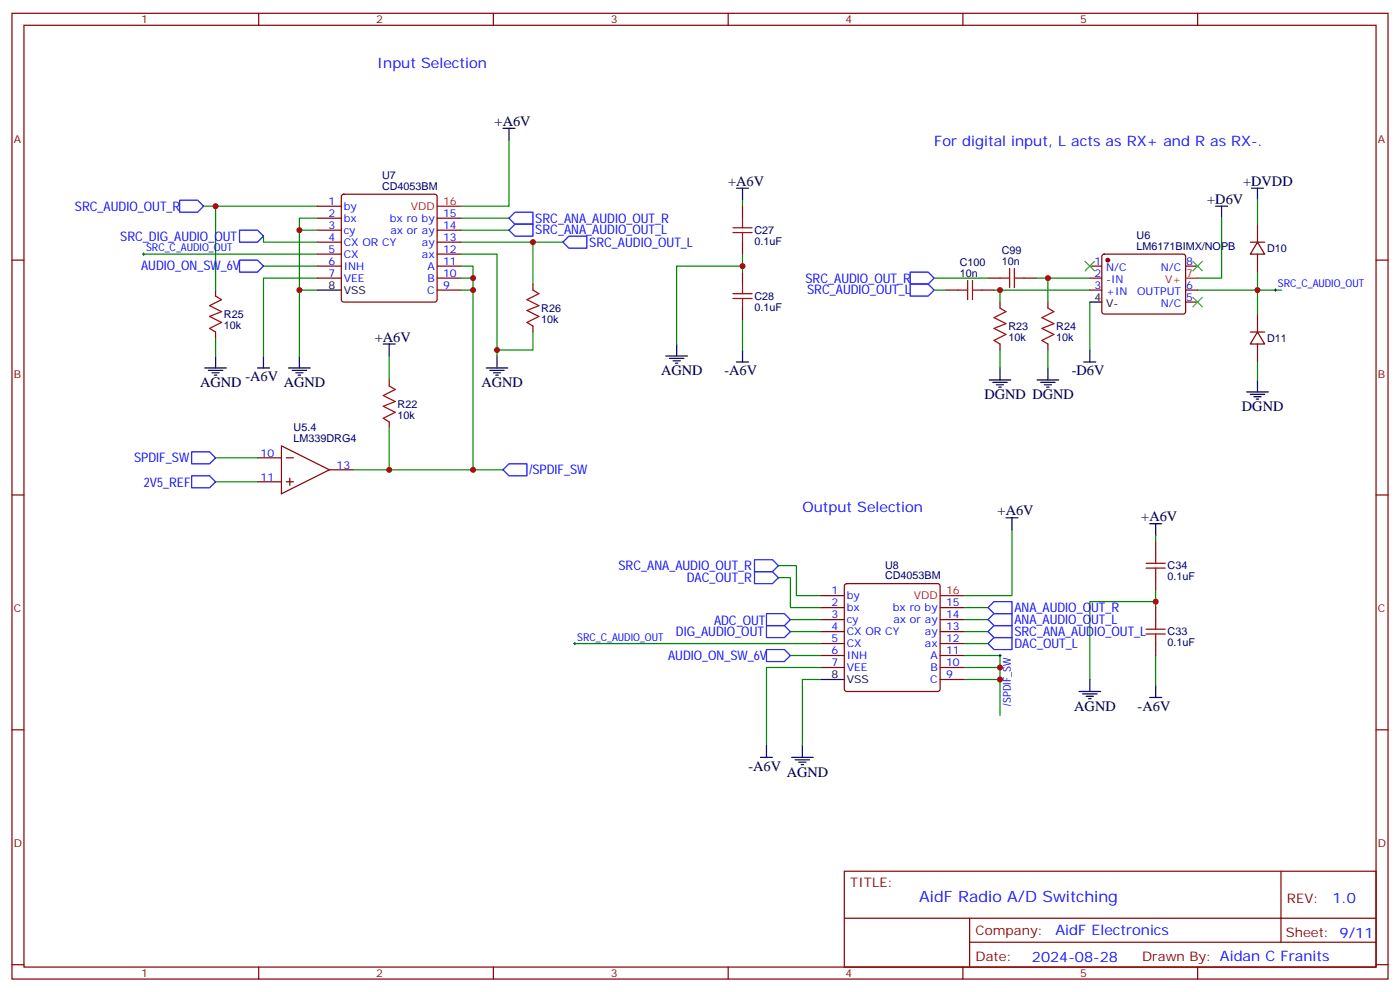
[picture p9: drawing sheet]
<svg xmlns="http://www.w3.org/2000/svg" width="412mm" height="292mm" viewBox="0 0 412 292" stroke-linecap="round" stroke-linejoin="round" font-family="sans-serif">
<g fill="none" stroke="#870000" stroke-width=".35">
<path d="M3.5 3.9h405.4v284.4h-405.4zM7.1 7.4h398.2v277.3h-398.2zM76.2 3.9v3.5M145.3 3.9v3.5M214.5 3.9v3.5M283.6 3.9v3.5M352.8 3.9v3.5M100.8 57.4l.4-.2h26.9l.5 .2 .2 .5v30.3l-.3 .5-.4 .2h-26.9l-.5-.2-.2-.5v-30.3zM3.5 76.6h3.6M93.5 64.2h7M93.5 67.8h7M93.5 71.3h7"/>
<path d="M93.5 74.8h7M93.5 78.4h7M93.5 60.7h7M128.8 64.2h7M128.8 67.8h7M128.8 71.3h7M128.8 74.8h7M128.8 78.4h7M218.7 60.7v3.5M218.7 71.3v3.5M321 78.4h3.6M324.8 75l.5-.2h23.2l.5 .2 .2 .5v16.5l-.7 .5-23.5-.1-.4-.6v-16.3z"/>
<path d="M349.2 78.4h3.6M368.3 71.3h4.2M370.4 71.3l2.1 3.5h-4.2zM370.4 66v5.3M370.4 74.8v5.3M405.3 76.6h3.6M63.5 85.4v1.8M63.5 97.8v1.7M93.5 81.9h7M128.8 81.9h7M128.8 85.4h7M157 83.6v1.8"/>
<path d="M157 96v1.8M218.7 80.1v3.5M218.7 90.7v3.5M278.7 85.4h3.5M289.3 85.4h3.5M291 81.9h3.6M294.6 88.9v1.8M301.6 81.9h3.6M308.7 88.9v1.8M321 81.9h3.6M321 85.4h3.6M349.2 85.4h3.6"/>
<path d="M349.2 88.9h3.6M368.3 97.8h4.2M370.4 97.8l2.1 3.5h-4.2zM370.4 92.5v5.3M114.7 111.9v1.7M294.6 101.3v1.7M308.7 101.3v1.7M370.4 101.3v5.3M75.8 134.8h7.1M82.9 131.3l14.1 7-14.1 7.1zM84.3 134.8h2.1M97 138.3h7.1"/>
<path d="M114.7 124.2v1.8M3.5 145.7h3.6M75.8 141.9h7.1M84.3 141.9h2.1M85.4 140.8v2.1M340.4 159.5v3.5M405.3 145.7h3.6M241.7 178.9h7M241.7 175.4h7M248.9 172l.5-.2h26.8l.5 .2 .2 .5v30.4l-.2 .5-.5 .2h-26.8l-.5-.2-.2-.5v-30.4zM276.9 178.9h7.1M340.4 170.1v3.5"/>
<path d="M340.4 178.9v3.5M241.7 182.4h7M241.7 185.9h7M241.7 189.5h7M241.7 193h7M241.7 196.5h7M276.9 182.4h7.1M276.9 185.9h7.1M276.9 189.5h7.1M276.9 193h7.1M276.9 196.5h7.1M340.4 189.5v3.5"/>
<path d="M3.5 214.9h3.6M276.9 200.1h7.1M405.3 214.9h3.6M248.7 256.5h156.6v28.2h-156.6zM377.3 256.5v20.9M248.7 270.4h156.5M285.6 277.4h119.6M285.6 270.4v14.1M3.5 284h3.6M76.2 284.7v3.6M145.3 284.7v3.6M214.5 284.7v3.6"/>
<path d="M283.6 284.7v3.6M352.8 284.7v3.6M405.3 284h3.6"/>
</g>
<g fill="none" stroke="#000" stroke-width=".35">
<path d="M148.2 37.8h3.5M149.9 37.8v3.5M217 55.4h3.5M218.7 55.4v3.5M368.7 55.4h3.5M370.4 55.4v3.5M358.1 60.7h3.5M359.8 60.7v3.5M93.5 85.4h7M321 88.9h3.6M60.3 108.3h6.4M61.4 109h4.2"/>
<path d="M62.4 109.7h2.2M63.1 110.5h.8M63.5 104.8v3.5M75.8 108.3h3.6M77.6 104.8v3.5M85 108.3h6.4M86.1 109h4.2M87.1 109.7h2.2M87.8 110.5h.7M88.2 104.8v3.5M112.9 101.3h3.5M114.7 101.3v3.5"/>
<path d="M143.2 108.3h6.4M144.3 109h4.2M145.3 109.7h2.2M146 110.5h.8M146.4 104.8v3.5M196.1 104.8h6.4M197.2 105.5h4.2M198.3 106.2h2.1M199 106.9h.7M199.3 101.3v3.5M217 106.6h3.5M218.7 103v3.6"/>
<path d="M291.4 111.9h6.3M292.5 112.6h4.2M293.5 113.3h2.1M294.2 114h.7M294.6 108.3v3.6M305.5 111.9h6.4M306.6 112.6h4.2M307.6 113.3h2.1M308.3 114h.7M308.7 108.3v3.6M319.3 106.6h3.5M321 103v3.6"/>
<path d="M367.2 115.4h6.4M368.3 116.1h4.2M369.4 116.8h2.1M370.1 117.5h.7M370.4 111.9v3.5M296.3 152.4h3.6M298.1 152.4v3.6M338.7 154.2h3.5M340.4 154.2v3.5M225.8 219.5v3.5M236.4 219.5v3.5M241.7 200.1h7"/>
<path d="M317.9 203.6h6.3M318.9 204.3h4.2M320 205h2.1M320.7 205.7h.7M321 200.1v3.5M338.7 205.4h3.5M340.4 201.8v3.6M224 223h3.5M233.2 223h6.3M234.2 223.7h4.3M235.3 224.4h2.1M236 225.1h.7"/>
</g>
<g fill="none" stroke="#008700" stroke-width=".35">
<path d="M149.9 41.3v19.4h-14.1M218.7 58.9v1.8M370.4 58.9v7.1M42.3 74.8h51.2M60 60.7h33.5M63.5 60.7v24.7M77.6 69.5v1.8h15.9M77.6 78.4h15.9M88.2 67.8h5.3M93.5 64.2h-5.3v21.2M135.8 74.8h10.6v30M135.8 78.4h3.5v59.9h-24.6"/>
<path d="M135.8 67.8h14.1M135.8 64.2h14.1M135.8 71.3h30M157 71.3v12.3M218.7 78.4h-19.4v22.9M218.7 74.8v5.3M359.8 64.2v17.7h-7M63.5 99.5v5.3M93.5 81.9h-15.9v22.9M93.5 85.4h-5.3v19.4M135.8 81.9h3.5M135.8 85.4h3.5"/>
<path d="M157 97.8v5.2h-10.6M218.7 94.2v8.8M275.2 81.9h15.8M275.2 85.4h3.5M292.8 85.4h28.2M294.6 85.4v3.5M305.2 81.9h15.8M308.7 81.9v7M321 88.9v14.1M352.8 85.4h24.7M370.4 80.1v12.4M114.7 104.8v7.1"/>
<path d="M294.6 103v5.3M308.7 103v5.3M370.4 106.6v5.3M63.5 134.8h12.3M114.7 126v12.3h-10.6M139.3 138.3h8.9M63.5 141.9h12.3M298.1 156v19.4h-14.1M340.4 157.7v1.8M229.3 170.1h3.5v8.8h8.9M229.3 166.5h5.3v8.9h7.1M284 178.9h7"/>
<path d="M340.4 177.1h-19.4v23M340.4 173.6v5.3M169.3 189.5h72.4M232.8 182.4h8.9M232.8 185.9h8.9M232.8 193h8.9M241.7 196.5h-15.9v23M284 193h10.6v17.6M284 196.5h10.6M284 182.4h7M284 189.5h7M284 185.9h7"/>
<path d="M340.4 193v8.8M241.7 200.1h-5.3v19.4M284 200.1h10.6"/>
</g>
<g fill="none" stroke="#a10000" stroke-width=".35">
<path d="M215.9 67.1h5.6M215.9 68.5h5.6M218.7 64.2v2.9M218.7 68.5v2.8M297.4 79.1v5.6M298.8 79.1v5.6M63.5 87.2l1.8 1-3.6 1.8 3.6 1.8-3.6 1.4 3.6 1.7-3.6 1.8 1.8 1.1M157 85.4l1.7 1.1-3.5 1.7 3.5 1.8-3.5 1.4 3.5 1.8-3.5 1.7 1.8 1.1M215.9 86.5h5.6M215.9 87.9h5.6M218.7 83.6v2.9M218.7 87.9v2.8"/>
<path d="M282.2 85.4h2.8M285 82.6v5.6M286.5 82.6v5.6M286.5 85.4h2.8M294.6 90.7l1.7 1.1-3.5 1.7 3.5 1.8-3.5 1.4 3.5 1.8-3.5 1.7 1.8 1.1M294.6 81.9h2.8M298.8 81.9h2.8M308.7 90.7l1.7 1.1-3.5 1.7 3.5 1.8-3.5 1.4 3.5 1.8-3.5 1.7 1.8 1.1M114.7 113.6l1.7 1.1-3.5 1.8 3.5 1.7-3.5 1.4 3.5 1.8-3.5 1.8 1.8 1M337.6 165.8h5.7M337.6 167.3h5.7M340.4 163v2.8"/>
<path d="M340.4 167.3v2.8M337.6 185.2h5.7M337.6 186.7h5.7M340.4 182.4v2.8M340.4 186.7v2.8"/>
</g>
<g fill="none" stroke="#00f" stroke-width=".35">
<path d="M52.9 58.9h5.3l1.8 1.8-1.8 1.8h-5.3zM70.6 67.8h5.2l1.8 1.7-1.8 1.8h-5.2zM70.6 76.6h5.2l1.8 1.8-1.8 1.7h-5.2zM149.9 67.8l1.8-1.8h5.3v3.5h-5.3zM151.7 62.5h5.3v3.5h-5.3l-1.8-1.8zM165.8 71.3l1.8-1.8h5.3v3.6h-5.3zM268.1 80.1h5.3l1.8 1.8-1.8 1.7h-5.3zM268.1 83.6h5.3l1.8 1.8-1.8 1.8h-5.3zM56.4 133h5.3l1.8 1.8-1.8 1.8h-5.3zM149.9 136.6h5.3v3.5h-5.3l-1.7-1.8zM56.4 140.1h5.3l1.8 1.8-1.8 1.7h-5.3zM222.2 168.3h5.3l1.8 1.8-1.8 1.7h-5.3z"/>
<path d="M222.2 164.8h5.3l1.8 1.7-1.8 1.8h-5.3zM291 178.9l1.8-1.8h5.3v3.6h-5.3zM225.8 180.7h5.3l1.7 1.7-1.7 1.8h-5.3zM225.8 184.2h5.3l1.7 1.7-1.7 1.8h-5.3zM225.8 191.2h5.3l1.7 1.8-1.7 1.8h-5.3zM291 189.5l1.8-1.8h5.3v3.5h-5.3zM291 185.9l1.8-1.7h5.3v3.5h-5.3zM291 182.4l1.8-1.7h5.3v3.5h-5.3z"/>
</g>
<path d="M128.8 60.7h7M349.2 81.9h3.6M276.9 175.4h7.1" fill="none" stroke="#f00" stroke-width=".35"/>
<path d="M42 74.8h.7M42.3 74.5v.7M375.4 85.4h.7M375.7 85.1v.7M169 189.5h.7M169.3 189.1v.7M294.2 193h.7M294.6 192.7v.7" fill="none" stroke="#000" stroke-width=".29"/>
<circle cx="326.3" cy="76.6" r=".53" fill="#870000" stroke="#870000" stroke-width=".35"/>
<path d="M319.6 76.9l2.8 2.9M322.4 76.9l-2.8 2.9M351.4 76.9l2.8 2.9M354.2 76.9l-2.8 2.9M351.4 87.5l2.8 2.8M354.2 87.5l-2.8 2.8" fill="none" stroke="#3c3" stroke-width=".35"/>
<g fill="#c00">
<circle cx="218.7" cy="78.4" r=".88"/>
<circle cx="88.2" cy="67.8" r=".88"/>
<circle cx="114.7" cy="138.3" r=".88"/>
<circle cx="139.3" cy="81.9" r=".88"/>
<circle cx="139.3" cy="85.4" r=".88"/>
<circle cx="63.5" cy="60.7" r=".88"/>
<circle cx="157" cy="71.3" r=".88"/>
<circle cx="146.4" cy="103" r=".88"/>
<circle cx="340.4" cy="177.1" r=".88"/>
<circle cx="294.6" cy="196.5" r=".88"/>
<circle cx="294.6" cy="200.1" r=".88"/>
<circle cx="139.3" cy="138.3" r=".88"/>
<circle cx="88.2" cy="85.4" r=".88"/>
<circle cx="294.6" cy="85.4" r=".88"/>
<circle cx="308.7" cy="81.9" r=".88"/>
<circle cx="370.4" cy="85.4" r=".88"/>
</g>
<text font-size="4.6" fill="#00f" x="270.8" y="265.5">AidF Radio A/D Switching</text>
<g font-size="4.2" fill="#00f">
<text x="111.1" y="20.1">Input Selection</text>
<text x="275.2" y="43.1">For digital input, L acts as RX+ and R as RX-.</text>
<text x="236.4" y="150.7">Output Selection</text>
<text x="392.5" y="265.8">1.0</text>
<text x="310.9" y="275.3">AidF Electronics</text>
<text x="304" y="283.1">2024-08-28</text>
</g>
<g font-size="4.2">
<text x="145.7" y="37.1">+A6V</text>
<text x="214.5" y="54.7">+A6V</text>
<text x="366.2" y="54.7">+DVDD</text>
<text x="355.6" y="60">+D6V</text>
<text x="110.4" y="100.6">+A6V</text>
<text x="58.9" y="114">AGND</text>
<text x="72.3" y="112.3">-A6V</text>
<text x="83.6" y="114">AGND</text>
<text x="141.8" y="114">AGND</text>
<text x="194.7" y="110.5">AGND</text>
<text x="213.4" y="110.5">-A6V</text>
<text x="315.7" y="110.5">-D6V</text>
<text x="290" y="117.5">DGND DGND</text>
<text x="365.8" y="121">DGND</text>
<text x="293.9" y="151.7">+A6V</text>
<text x="336.2" y="153.5">+A6V</text>
<text x="316.4" y="209.2">AGND</text>
<text x="335.1" y="209.3">-A6V</text>
<text x="220.5" y="226.9">-A6V</text>
<text x="231.8" y="228.6">AGND</text>
</g>
<g font-size="3.9" fill="#00f">
<text x="22.1" y="62.1">SRC_AUDIO_OUT_R</text>
<text x="157.7" y="65.6">SRC_ANA_AUDIO_OUT_R</text>
<text x="35.4" y="70.9">SRC_DIG_AUDIO_OUT</text>
<text x="157.7" y="69">SRC_ANA_AUDIO_OUT_L</text>
<text x="173.6" y="72.6">SRC_AUDIO_OUT_L</text>
<text x="41.6" y="79.6">AUDIO_ON_SW_6V</text>
<text x="237.2" y="83.3">SRC_AUDIO_OUT_R</text>
<text x="237.7" y="86.7">SRC_AUDIO_OUT_L</text>
<text x="39.5" y="136.1">SPDIF_SW</text>
<text x="42.4" y="143.4">2V5_REF</text>
<text x="155.9" y="139.6">/SPDIF_SW</text>
<text x="182.2" y="167.9">SRC_ANA_AUDIO_OUT_R</text>
<text x="202.3" y="171.4">DAC_OUT_R</text>
<text x="210.3" y="183.9">ADC_OUT</text>
<text x="298.8" y="183.7">ANA_AUDIO_OUT_L</text>
<text x="298.8" y="180.2">ANA_AUDIO_OUT_R</text>
<text x="199.1" y="187.3">DIG_AUDIO_OUT</text>
<text x="298.8" y="187.1">SRC_ANA_AUDIO_OUT_L</text>
<text x="298.8" y="190.8">DAC_OUT_L</text>
<text x="196.8" y="194.3">AUDIO_ON_SW_6V</text>
</g>
<g font-size="3.9" fill="#800">
<text x="250.5" y="261.1">TITLE:</text>
<text x="379.1" y="265.8">REV:</text>
<text x="287.4" y="275.3">Company:</text>
<text x="378.7" y="275.9">Sheet: 9/11</text>
<text x="287.4" y="283">Date:</text>
<text x="336.4" y="283.1">Drawn By: Aidan C Franits</text>
</g>
<g font-size="3.2" fill="#800">
<text x="41.6" y="6.9">1</text>
<text x="110.8" y="6.9">2</text>
<text x="179.9" y="6.9">3</text>
<text x="249.1" y="6.9">4</text>
<text x="318.2" y="6.9">5</text>
<text x="4.1" y="42">A</text>
<text x="405.9" y="42">A</text>
<text x="4.1" y="111.2">B</text>
<text x="405.9" y="111.2">B</text>
<text x="4.1" y="180.3">C</text>
<text x="405.9" y="180.3">C</text>
<text x="4.1" y="249.4">D</text>
<text x="405.9" y="249.4">D</text>
<text x="41.6" y="287.7">1</text>
<text x="110.8" y="287.7">2</text>
<text x="179.9" y="287.7">3</text>
<text x="249.1" y="287.7">4</text>
<text x="318.2" y="287.7">5</text>
</g>
<g font-size="3.2" fill="#000080">
<text x="112.5" y="52.8">U7</text>
<text x="112.5" y="56">CD4053BM</text>
<text x="222.2" y="68.9">C27</text>
<text x="334.8" y="70.3">U6</text>
<text x="222.2" y="72.1">0.1uF</text>
<text x="295.1" y="78">10n</text>
<text x="295.1" y="74.7">C99</text>
<text x="334.8" y="73.5">LM6171BIMX/NOPB</text>
<text x="373.2" y="74.2">D10</text>
<text x="282.7" y="81.5">10n</text>
<text x="282.7" y="78.3">C100</text>
<text x="222.2" y="88.3">C28</text>
<text x="66" y="93.6">R25</text>
<text x="159.5" y="95.1">10k</text>
<text x="159.5" y="91.8">R26</text>
<text x="222.2" y="91.5">0.1uF</text>
<text x="66" y="96.8">10k</text>
<text x="297" y="100.4">10k</text>
<text x="297" y="97.1">R23</text>
<text x="311.1" y="100.4">10k</text>
<text x="311.1" y="97.1">R24</text>
<text x="373.2" y="100.7">D11</text>
<text x="117.1" y="123.3">10k</text>
<text x="117.1" y="120">R22</text>
<text x="86.5" y="130.1">LM339DRG4</text>
<text x="86.5" y="126.8">U5.4</text>
<text x="260.7" y="167.4">U8</text>
<text x="344" y="167.7">C34</text>
<text x="260.7" y="170.6">CD4053BM</text>
<text x="344" y="170.9">0.1uF</text>
<text x="344" y="190.3">0.1uF</text>
<text x="344" y="187.1">C33</text>
</g>
<g font-size="3.2" fill="#00f">
<text x="96.8" y="63.9">2</text>
<text x="96.8" y="60.4">1</text>
<text x="101.2" y="65.3">bx</text>
<text x="101.2" y="61.8">by</text>
<text x="114.8" y="65.3">bx ro by</text>
<text x="130.5" y="63.9">15</text>
<text x="96.8" y="70.9">4</text>
<text x="96.8" y="67.4">3</text>
<text x="101.2" y="68.8">cy</text>
<text x="115" y="68.8">ax or ay</text>
<text x="130.5" y="67.4">14</text>
<text x="130.5" y="70.9">13</text>
<text x="43" y="73.9">SRC_C_AUDIO_OUT</text>
<text x="96.8" y="78">6</text>
<text x="96.8" y="74.5">5</text>
<text x="101.2" y="75.9">CX</text>
<text x="101.2" y="72.4">CX OR CY</text>
<text x="124.3" y="72.4">ay</text>
<text x="124.3" y="75.9">ax</text>
<text x="130.5" y="74.5">12</text>
<text x="130.5" y="78">11</text>
<text x="322.4" y="78">1</text>
<text x="349.4" y="78">8</text>
<text x="96.8" y="81.5">7</text>
<text x="101.2" y="82.9">VEE</text>
<text x="101.2" y="79.4">INH</text>
<text x="125.9" y="82.9">B</text>
<text x="125.9" y="79.4">A</text>
<text x="130.5" y="81.5">10</text>
<text x="322.4" y="81.5">2</text>
<text x="325.9" y="79.8">N/C</text>
<text x="325.9" y="83.3">-IN</text>
<text x="341.9" y="79.8">N/C</text>
<text x="125.8" y="86.5">C</text>
<text x="130.5" y="85.1">9</text>
<text x="322.4" y="85.1">3</text>
<text x="325.9" y="86.8">+IN</text>
<text x="335" y="86.8">OUTPUT</text>
<text x="349.4" y="88.6">5</text>
<text x="349.4" y="85.1">6</text>
<text x="376.4" y="84.5">SRC_C_AUDIO_OUT</text>
<text x="341.9" y="90.3">N/C</text>
<text x="76.8" y="134.4">10</text>
<text x="99.1" y="138">13</text>
<text x="76.8" y="141.5">11</text>
<text x="244.9" y="178.5">2</text>
<text x="244.9" y="175">1</text>
<text x="249.4" y="180">bx</text>
<text x="249.4" y="176.4">by</text>
<text x="263" y="180">bx ro by</text>
<text x="278.7" y="178.5">15</text>
<text x="244.9" y="185.6">4</text>
<text x="244.9" y="182.1">3</text>
<text x="249.4" y="183.5">cy</text>
<text x="263.2" y="183.5">ax or ay</text>
<text x="278.7" y="182.1">14</text>
<text x="278.7" y="185.6">13</text>
<text x="170" y="188.6">SRC_C_AUDIO_OUT</text>
<text x="244.9" y="189.1">5</text>
<text x="249.4" y="190.5">CX</text>
<text x="249.4" y="187">CX OR CY</text>
<text x="272.4" y="187">ay</text>
<text x="272.4" y="190.5">ax</text>
<text x="278.7" y="189.1">12</text>
<text x="244.9" y="196.2">7</text>
<text x="244.9" y="192.7">6</text>
<text x="249.4" y="197.6">VEE</text>
<text x="249.4" y="194.1">INH</text>
<text x="274.1" y="197.6">B</text>
<text x="274.1" y="194.1">A</text>
<text x="278.7" y="192.7">11</text>
<text x="278.7" y="196.2">10</text>
<text x="274" y="201.1">C</text>
<text x="278.7" y="199.7">9</text>
<text x="297.8" y="207.7" transform="rotate(-90 297.8 207.7)">/SPDIF_SW</text>
</g>
<g font-size="3.2" fill="#f00">
<text x="121" y="61.8">VDD</text>
<text x="130.5" y="60.4">16</text>
<text x="343.2" y="83.3">V+</text>
<text x="349.4" y="81.5">7</text>
<text x="269.2" y="176.4">VDD</text>
<text x="278.7" y="175">16</text>
</g>
<g font-size="3.2">
<text x="96.8" y="85.1">8</text>
<text x="101.2" y="86.5">VSS</text>
<text x="322.4" y="88.6">4</text>
<text x="325.9" y="90.3">V-</text>
<text x="244.9" y="199.7">8</text>
<text x="249.4" y="201.1">VSS</text>
</g>
</svg>
